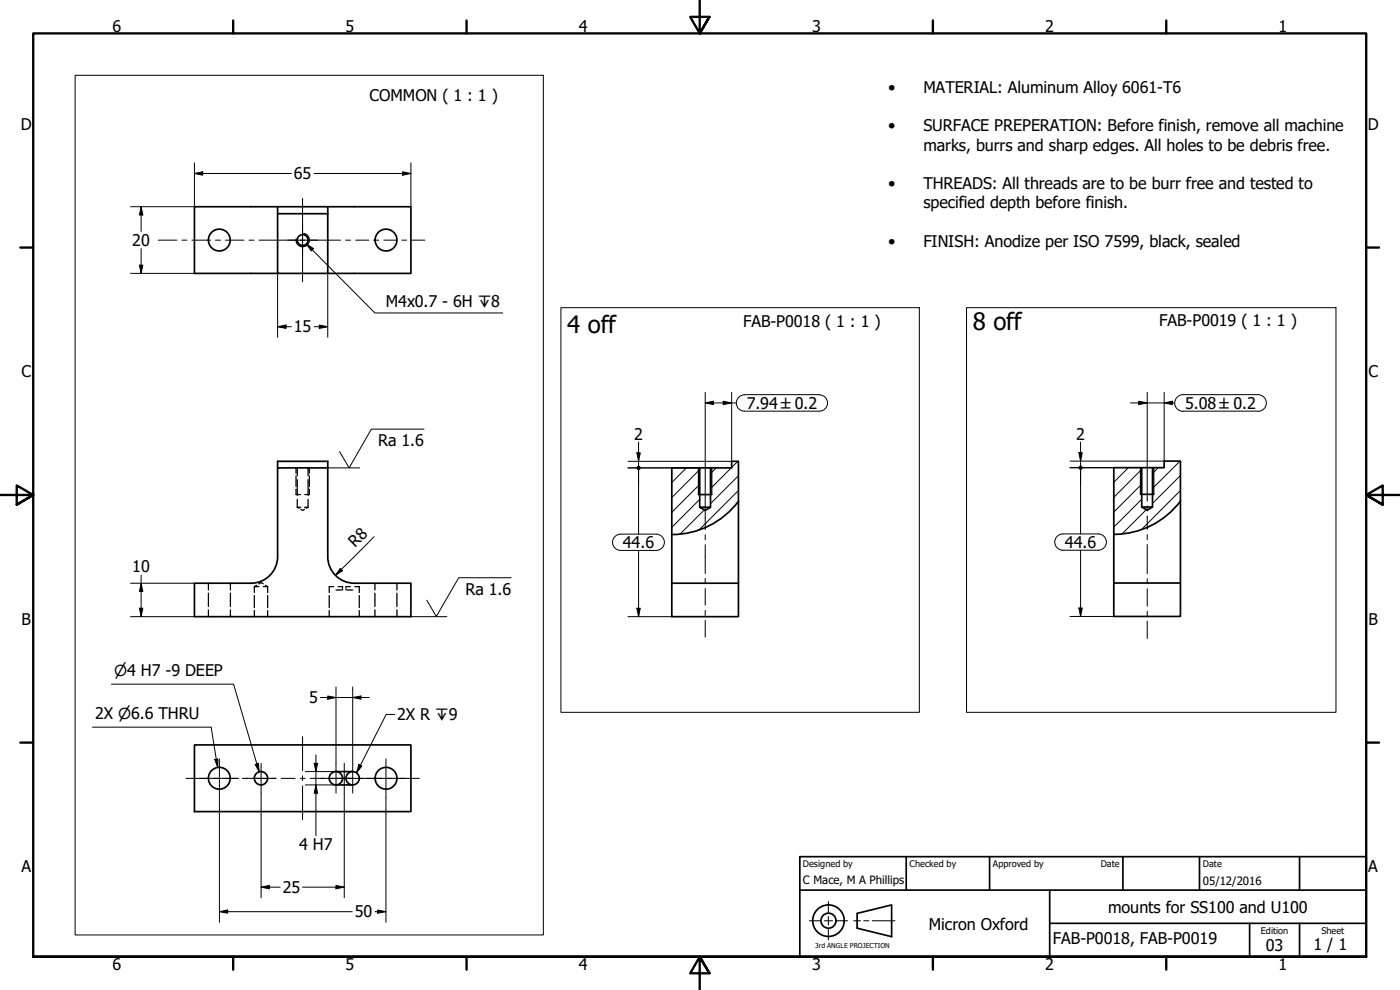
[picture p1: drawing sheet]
<svg xmlns="http://www.w3.org/2000/svg" width="420mm" height="297mm" viewBox="0 0 420 297" stroke-linecap="round" stroke-linejoin="round" font-family="sans-serif">
<!-- layer: Hatch (ISO) -->
<g fill="none" stroke="#000" stroke-width=".3">
<path d="M221.4 138.4l-1.8 1.9M349.6 138.4l-.2 .2M354.1 138.4l-8.2 8.1M206 140.4l-4.4 4.4M210 149.8l-8.4 8.4M210 145.3l-8.4 8.4M210 140.9l-8.4 8.4M211.3 153l-7.2 7.3M214.9 140.4l-1.7 1.7M219.5 140.4l-6.3 6.2M221.6 147.2l-11.8 11.8M221.6 142.7l-8.4 8.4"/>
<path d="M338.6 140.3l-4.3 4.4M342.6 149.8l-8.3 8.4M342.6 145.3l-8.3 8.4M342.6 140.8l-8.3 8.4M344 153l-7.3 7.2M347.6 140.3l-1.7 1.7M354.3 147.2l-11.8 11.7M354.3 142.7l-8.4 8.4"/>
</g>
<!-- layer: Hidden (ISO) -->
<g fill="none" stroke="#000" stroke-width=".38">
<path d="M88.8 140.4v1.6M88.8 142.8v3.2M88.8 146.8v1.6h1.4M89.2 152.2h1.1M89.2 152.2l.5 .3M89.2 140.4v2.3M89.2 143.9v4.7M89.2 149.8v2.4M90.3 152.8l.5 .3 .6-.3M91.4 152.2h1.1M92.5 152.2l-.6 .3M92.5 140.4v2.3"/>
<path d="M92.5 143.9v4.7M92.5 149.8v2.4M92.8 140.4v1.6M92.8 142.8v3.2M92.8 146.8v1.6h-1.3M62.5 175v2M62.5 178v4M69.2 175v2M69.2 178v4M76.3 176h1.4M76.3 176v1.8M76.3 178.7v3.6"/>
<path d="M77 175.6l-.7 .4M77.7 175.2l.7-.4 .6 .4M79 176h1.3M79.7 175.6l.6 .4M80.3 176v1.8M80.3 178.7v3.6M98.8 178.7v3.6M100.1 176h-1.3v1.8M100.8 177h1.7M101.5 176h1.3v.3M102.8 176.6v.4M103.8 176.6v.4"/>
<path d="M104.1 177h1.8M105.2 176h-1.4v.3M106.5 176h1.3v1.8M107.8 178.7v3.6M112.5 175v2M112.5 178v4M119.1 175v2M119.1 178v4M62.5 183v2M69.2 183v2M76.3 183.2v1.8M80.3 183.2v1.8"/>
<path d="M98.8 183.2v1.8M107.8 183.2v1.8M112.5 183v2M119.1 183v2"/>
</g>
<!-- layer: Visible (ISO) -->
<g fill="none" stroke="#000" stroke-width=".51">
<path d="M83.3 62v20h15.1v-17.9M83.3 64.1h15.1M98.4 62v2.1M83.3 82h-24.9v-20h64.9v20h-24.9M83.3 140.4v-2h15.1v28.6a8 8 0 0 0 7.9 8M98.4 140.4h-15.1v26.6a8 8 0 0 1-8 8h-16.9v10h64.9v-10h-16.9M209.6 148.4h4M210 140.4h3.2M210 152.2h3.2M221.6 150.4v-12h-2v2h-6.4v11.8l-1.6 .9-1.6-.9v-11.8h-8.4v34.6M221.6 150.4v34.6h-20v-10h20M221.6 150.4a25 25 0 0 1-20 10"/>
<path d="M342.3 148.3h4M342.6 140.3h3.3M342.6 152.1h3.3M354.3 150.4v-12h-4.9v1.9h-3.5v11.8l-1.6 1-1.7-1v-11.8h-8.3v34.6M354.3 150.4v34.6h-20v-10.1h20M354.3 150.3a25 25 0 0 1-20 10M58.4 223.5h64.9v20h-64.9zM100.8 231.5a2 2 0 0 0-2 2 2 2 0 0 0 2 2M100.8 231.5a2 2 0 0 1 2 2 2 2 0 0 1-2 2M100.8 235.5h5.1M100.8 231.5h5.1"/>
<circle cx="65.8" cy="72" r="3.3"/>
<circle cx="90.8" cy="72" r="1.62"/>
<circle cx="115.9" cy="72" r="3.3"/>
<circle cx="65.8" cy="233.5" r="3.3"/>
<circle cx="78.3" cy="233.5" r="2"/>
<circle cx="105.8" cy="233.5" r="2"/>
<circle cx="115.9" cy="233.5" r="3.3"/>
</g>
<!-- layer: Visible Narrow (ISO) -->
<path d="M91.2 70.1a2 2 0 0 1 1.6 2.3 2 2 0 0 1-2.3 1.6 2 2 0 0 1-1.6-2.3M209.6 140.4v8M213.6 140.4v8M342.3 140.3v8M346.3 140.3v8" fill="none" stroke="#000" stroke-width=".38"/>
<!-- layer: Border (ISO) -->
<g fill="none" stroke="#000" stroke-width=".7">
<path d="M70 6.1v3.9M140 6.1v3.9M210 0v10l-2.9-4.9h5.8l-2.9 4.9 2.9-4.9M280 6.1v3.9M350 6.1v3.9M6.1 74.3h3.9M410 74.3h3.9M0 148.5h10l-5-2.8v5.7l5-2.9-5 2.9M420 148.5h-10l5-2.8v5.7l-5-2.9 5 2.9M6.1 222.8h3.9M410 222.8h3.9M10 287.1v-277.1h400v277.1h-400h400"/>
<path d="M70 287.1v3.8M140 287.1v3.8M212.9 292l-2.9-4.9 2.9 4.9h-5.8l2.9-4.9v9.9M280 287.1v3.8M350 287.1v3.8"/>
</g>
<!-- layer: Sketch Geometry (ANSI) -->
<path d="M242.9 276.3h3.2M247.4 276.3h2.5M248.6 270.5v3.3M248.6 275v2.5M248.6 278.8v3.3M251.1 276.3h3.3M256.2 276.3h2.1M259.2 276.3h1.5M261.7 276.3h6.9" fill="none" stroke="#000" stroke-width=".3"/>
<g fill="none" stroke="#000" stroke-width=".51">
<path d="M257.2 274.1l10.4-2.6v9.5l-10.4-2.5z"/>
<circle cx="248.6" cy="276.2" r="4.7"/>
<circle cx="248.6" cy="276.2" r="2.25"/>
</g>
<!-- layer: Title (ISO) -->
<path d="M240 257h170v30.1h-170zM272 257v10.1M297 257v10.1M337 257v10.1M360 257v10.1M390 257v10.1M240 267.1h170M315 277h95M315 267.1v20M375 277v10.1M390 277v10.1" fill="none" stroke="#000" stroke-width=".51"/>
<!-- layer: Sketch Geometry (ISO) -->
<path d="M22.5 22.6h140.6v257.9h-140.6zM168.3 92.3h107.6v121.4h-107.6zM290.1 92.3h110.8v121.4h-110.8z" fill="none" stroke="#000" stroke-width=".3"/>
<!-- layer: Centerline (ISO) -->
<g fill="none" stroke="#000" stroke-width=".3">
<path d="M90.8 59.5v10.3M47.5 72.1h5.6M54.6 72.1h1.5M57.6 72.1h5.6M64.6 72.1h1.6M67.7 72.1h5.5M74.7 72.1h1.6M77.7 72.1h10.9M90.1 72.1h1.5M90.8 71.3v1.5M90.8 74.3v10.2M93.1 72.1h9.1"/>
<path d="M103.8 72.1h1.4M106.7 72.1h4M112.1 72.1h1.6M115.2 72.1h3.9M120.6 72.1h1.4M123.6 72.1h3.9M211.6 152.9v6M344.3 149.7v.7M344.3 151.8v1.5M344.3 154.8v4.1M211.6 160.5v1.5M211.6 163.4v8.7"/>
<path d="M211.6 173.5v1.6M211.6 176.6v5M344.3 160.4v1.5M344.3 163.4v8.7M344.3 173.7v1.4M344.3 176.6v5.2M211.6 183.1v1.5M211.6 186.1v5.1M344.3 183.4v1.4M344.3 186.4v5.2M55.8 233.5h6.7M64 233.5h1.5"/>
<path d="M67 233.5h4.2M72.7 233.5h1.5M75.7 233.5h4.2M81.4 233.5h1.5M84.4 233.5h4.2M90.1 233.5h1.5M90.8 221v10.3M90.8 232.8v1.4M90.8 235.8v10.2M93.1 233.5h4.2M98.7 233.5h1.6M101.8 233.5h4.2"/>
<path d="M103.3 229v9M107.4 233.5h1.6M110.4 233.5h4.2M116.1 233.5h1.6M119.1 233.5h6.8"/>
</g>
<!-- layer: Center Mark (ISO) -->
<path d="M86.4 72.1h8.9M90.8 67.5v9M60 233.5h11.6M65.8 227.7v11.6M73.9 233.5h8.9M78.4 229v9M96.3 233.5h9.6M100.8 229v9M100.8 233.5h9.6M105.9 229v9M110 233.5h11.6M115.8 227.7v11.6" fill="none" stroke="#000" stroke-width=".3"/>
<!-- layer: Dimension (ISO) -->
<g fill="none" stroke="#000" stroke-width=".3">
<path d="M58.4 52.1l2.4-.6v1.1zM58.4 48.9v13.1h-19.2M58.4 52.1h29M94.2 52.1h29.1M120.8 51.5l2.5 .6-2.5 .5zM123.3 48.9v13.1M41.8 79.6h1.1l-.5 2.4zM42.4 62l.5 2.5h-1.1zM42.4 62v7.5M42.4 74.6v7.4M39.2 82h19.2M83.3 98l2.6-.5v1z"/>
<path d="M83.3 98h4.1M83.3 82v19.2M94.2 98h4.2M95.8 97.5l2.6 .5-2.6 .5zM98.4 82v19.2M211.6 117.7v35.2M219.6 117.7v20.7h-31.1M223.4 118.5a2.44 2.44 0 0 0-2.4 2.4 2.44 2.44 0 0 0 2.4 2.5h22.5M223.5 118.4h22.4M245.9 118.5a2.44 2.44 0 0 1 2.4 2.4 2.44 2.44 0 0 1-2.4 2.5M344.3 117.7v32.1M349.4 117.7v20.7h-28.3"/>
<path d="M191.1 135.9h1.1l-.6 2.5zM191.6 132.6v7.8M211.6 120.9l2.5-.5v1zM211.6 120.9h9.4M217 120.4l2.6 .5-2.6 .5zM323.8 135.8h1l-.5 2.6zM324.3 132.6v7.7M339.3 120.9h13.3M341.8 120.4l2.5 .5-2.5 .5zM349.4 120.9l2.5-.5v1zM355 123.4h22.5M355.1 123.4a2.51 2.51 0 0 1-2.5-2.5 2.51 2.51 0 0 1 2.4-2.5h22.5a2.51 2.51 0 0 1 2.5 2.5 2.51 2.51 0 0 1-2.5 2.5"/>
<path d="M188.5 140.4h21.5M191.6 141v19.3M321.1 140.3h13.2M324.3 141v19.2M39.2 175h19.2M42.4 175l.5 2.5h-1.1zM42.4 172.6v12.4M102.1 170.5l.7 .7-2.2 1.4zM112.3 161l-11.7 11.6M184.4 161.2a2.44 2.44 0 0 1 1.9-.9h10.6a2.44 2.44 0 0 1 2.5 2.4 2.44 2.44 0 0 1-2.5 2.4h-10.6a2.44 2.44 0 0 1-2.2-1.3 2.44 2.44 0 0 1 .3-2.6zM191.6 165.1v19.9M319 160.2h10.6a2.44 2.44 0 0 1 2.4 2.4 2.44 2.44 0 0 1-2.4 2.5h-10.6"/>
<path d="M319 160.2a2.44 2.44 0 0 0-2.5 2.4 2.44 2.44 0 0 0 2.5 2.5M324.3 165.1v19.9M39.2 185h19.2M41.8 182.5h1.1l-.5 2.5zM188.5 185h13.1M191.1 182.5h1.1l-.6 2.5zM321.1 185h13.2M323.8 182.4h1l-.5 2.6zM96.1 209.3h14.7M98.4 208.8l2.4 .5-2.4 .5zM100.8 206.1v22.9M105.9 209.3l2.4-.5v1z"/>
<path d="M105.9 206.1v22.9M65.8 239.3v37.4M78.4 238v31.4M91.6 235.5h9.1M91.6 231.5h9.1M94.3 229h1l-.5 2.5zM94.8 235.5l.5 2.5h-1zM94.8 226.5v24.2M103.3 238v31.4M115.8 239.3v37.4M65.8 273.5l2.5-.5v1zM65.8 273.5h39.9"/>
<path d="M78.4 266.2l2.4-.5v1zM78.4 266.2h5.7M90.8 266.2h12.5M100.8 265.7l2.5 .5-2.5 .5zM112.5 273.5h3.3M113.3 273l2.5 .5-2.5 .5z"/>
</g>
<g fill="#000">
<path d="M58.4 52.1l2.4-.6v1.1z" fill-rule="evenodd"/>
<path d="M120.8 51.5l2.5 .6-2.5 .5z" fill-rule="evenodd"/>
<path d="M41.8 79.6h1.1l-.5 2.4z" fill-rule="evenodd"/>
<path d="M42.4 62l.5 2.5h-1.1z" fill-rule="evenodd"/>
<path d="M83.3 98l2.6-.5v1z" fill-rule="evenodd"/>
<path d="M95.8 97.5l2.6 .5-2.6 .5z" fill-rule="evenodd"/>
<path d="M191.1 135.9h1.1l-.6 2.5z" fill-rule="evenodd"/>
<path d="M211.6 120.9l2.5-.5v1z" fill-rule="evenodd"/>
<path d="M217 120.4l2.6 .5-2.6 .5z" fill-rule="evenodd"/>
<path d="M323.8 135.8h1l-.5 2.6z" fill-rule="evenodd"/>
<path d="M341.8 120.4l2.5 .5-2.5 .5z" fill-rule="evenodd"/>
<path d="M349.4 120.9l2.5-.5v1z" fill-rule="evenodd"/>
<path d="M42.4 175l.5 2.5h-1.1z" fill-rule="evenodd"/>
<path d="M102.1 170.5l.7 .7-2.2 1.4z" fill-rule="evenodd"/>
<path d="M41.8 182.5h1.1l-.5 2.5z" fill-rule="evenodd"/>
<path d="M191.1 182.5h1.1l-.6 2.5z" fill-rule="evenodd"/>
<path d="M323.8 182.4h1l-.5 2.6z" fill-rule="evenodd"/>
<path d="M98.4 208.8l2.4 .5-2.4 .5z" fill-rule="evenodd"/>
<path d="M105.9 209.3l2.4-.5v1z" fill-rule="evenodd"/>
<path d="M94.3 229h1l-.5 2.5z" fill-rule="evenodd"/>
<path d="M94.8 235.5l.5 2.5h-1z" fill-rule="evenodd"/>
<path d="M65.8 273.5l2.5-.5v1z" fill-rule="evenodd"/>
<path d="M78.4 266.2l2.4-.5v1z" fill-rule="evenodd"/>
<path d="M100.8 265.7l2.5 .5-2.5 .5z" fill-rule="evenodd"/>
<path d="M113.3 273l2.5 .5-2.5 .5z" fill-rule="evenodd"/>
<circle cx="191.6" cy="140.4" r=".62"/>
<circle cx="324.3" cy="140.3" r=".63"/>
</g>
<!-- layer: Symbol (ISO) -->
<path d="M91.9 73.2l2.2 1.4-.7 .7zM91.9 73.2l20.6 20.7h38.4M127.3 128.8h-15.9l-6.6 11.6-2.9-4.9M98.4 140.4h9.5M153.4 173.3h-15.7l-6.8 11.7-2.8-4.9M123.3 185h10.8M27.7 218.2h35.7l1.9 12M33.5 205.3h36.6l7.7 26.3M118.4 214.4h-2.5l-8.9 17.5M64.5 227.9l.9-.2-.1 2.5zM76.6 229.3l.9-.3 .3 2.6zM107.7 229.4l.9 .5-1.6 2z" fill="none" stroke="#000" stroke-width=".3"/>
<g fill="#000">
<path d="M91.9 73.2l2.2 1.4-.7 .7z" fill-rule="evenodd"/>
<path d="M64.5 227.9l.9-.2-.1 2.5z" fill-rule="evenodd"/>
<path d="M76.6 229.3l.9-.3 .3 2.6z" fill-rule="evenodd"/>
<path d="M107.7 229.4l.9 .5-1.6 2z" fill-rule="evenodd"/>
</g>
<g font-size="7.2">
<text x="170.2" y="100">4 off</text>
<text x="292" y="99">8 off</text>
</g>
<g font-size="4.8">
<text x="33.7" y="9.6">6</text>
<text x="103.7" y="9.6">5</text>
<text x="173.7" y="9.6">4</text>
<text x="243.7" y="9.6">3</text>
<text x="313.7" y="9.6">2</text>
<text x="383.7" y="9.6">1</text>
<text x="266.6" y="27.9">•</text>
<text x="277.1" y="27.9">MATERIAL: Aluminum Alloy 6061-T6</text>
<text x="110.9" y="30.3">COMMON ( 1 : 1 )</text>
<text x="6.2" y="38.9">D</text>
<text x="266.6" y="39.4">•</text>
<text x="277.1" y="39.4">SURFACE PREPERATION: Before finish, remove all machine</text>
<text x="410.5" y="38.9">D</text>
<text x="277.1" y="45.2">marks, burrs and sharp edges. All holes to be debris free.</text>
<text x="88.2" y="53.8">65</text>
<text x="266.6" y="56.7">•</text>
<text x="277.1" y="56.7">THREADS: All threads are to be burr free and tested to</text>
<text x="277.1" y="62.5">specified depth before finish.</text>
<text x="39.7" y="73.8">20</text>
<text x="266.6" y="74">•</text>
<text x="277.1" y="74">FINISH: Anodize per ISO 7599, black, sealed</text>
<text x="115.8" y="92.1">M4x0.7 - 6H ↧8</text>
<text x="88.2" y="99.7">15</text>
<text x="223" y="98.2">FAB-P0018 ( 1 : 1 )</text>
<text x="347.9" y="97.7">FAB-P0019 ( 1 : 1 )</text>
<text x="6.4" y="113.1">C</text>
<text x="410.7" y="113.1">C</text>
<text x="224.1" y="122.7">7.94 ±0.2</text>
<text x="355.7" y="122.7">5.08 ±0.2</text>
<text x="190.3" y="131.9">2</text>
<text x="323" y="131.9">2</text>
<text x="113.5" y="133.9">Ra 1.6</text>
<text x="106.6" y="164.4" transform="rotate(-45 106.6 164.4)">R8</text>
<text x="186.9" y="164.5">44.6</text>
<text x="319.6" y="164.4">44.6</text>
<text x="39.7" y="171.8">10</text>
<text x="139.7" y="178.5">Ra 1.6</text>
<text x="6.4" y="187.4">B</text>
<text x="410.7" y="187.4">B</text>
<text x="28.5" y="215.8">2X ⌀6.6 THRU</text>
<text x="92.8" y="211">5</text>
<text x="119.2" y="216.1">2X R ↧9</text>
<text x="89.8" y="255.1">4 H7</text>
<text x="6.4" y="261.7">A</text>
<text x="410.7" y="261.7">A</text>
<text x="84.8" y="268">25</text>
<text x="106.5" y="275.3">50</text>
<text x="332.6" y="273.9">mounts for SS100 and U100</text>
<text x="278.8" y="279">Micron Oxford</text>
<text x="316" y="283.4">FAB-P0018, FAB-P0019</text>
<text x="379.9" y="285.3">03</text>
<text x="394.2" y="285">1 / 1</text>
<text x="33.7" y="290.9">6</text>
<text x="103.7" y="290.9">5</text>
<text x="173.7" y="290.9">4</text>
<text x="243.7" y="290.9">3</text>
<text x="313.7" y="290.9">2</text>
<text x="383.7" y="290.9">1</text>
</g>
<text font-size="4.6" x="34.2" y="202.9">⌀4 H7 -9 DEEP</text>
<g font-size="3.4">
<text x="241" y="265.4">C Mace, M A Phillips</text>
<text x="361" y="265.5">05/12/2016</text>
</g>
<g font-size="2.7">
<text x="241" y="260.1">Designed by</text>
<text x="273" y="260.1">Checked by</text>
<text x="298" y="260.1">Approved by</text>
<text x="330.3" y="260">Date</text>
<text x="361" y="260">Date</text>
<text x="378.4" y="280.1">Edition</text>
<text x="396.6" y="280.1">Sheet</text>
</g>
<text font-size="2" x="244.6" y="284.5">3rd ANGLE PROJECTION</text>
</svg>
